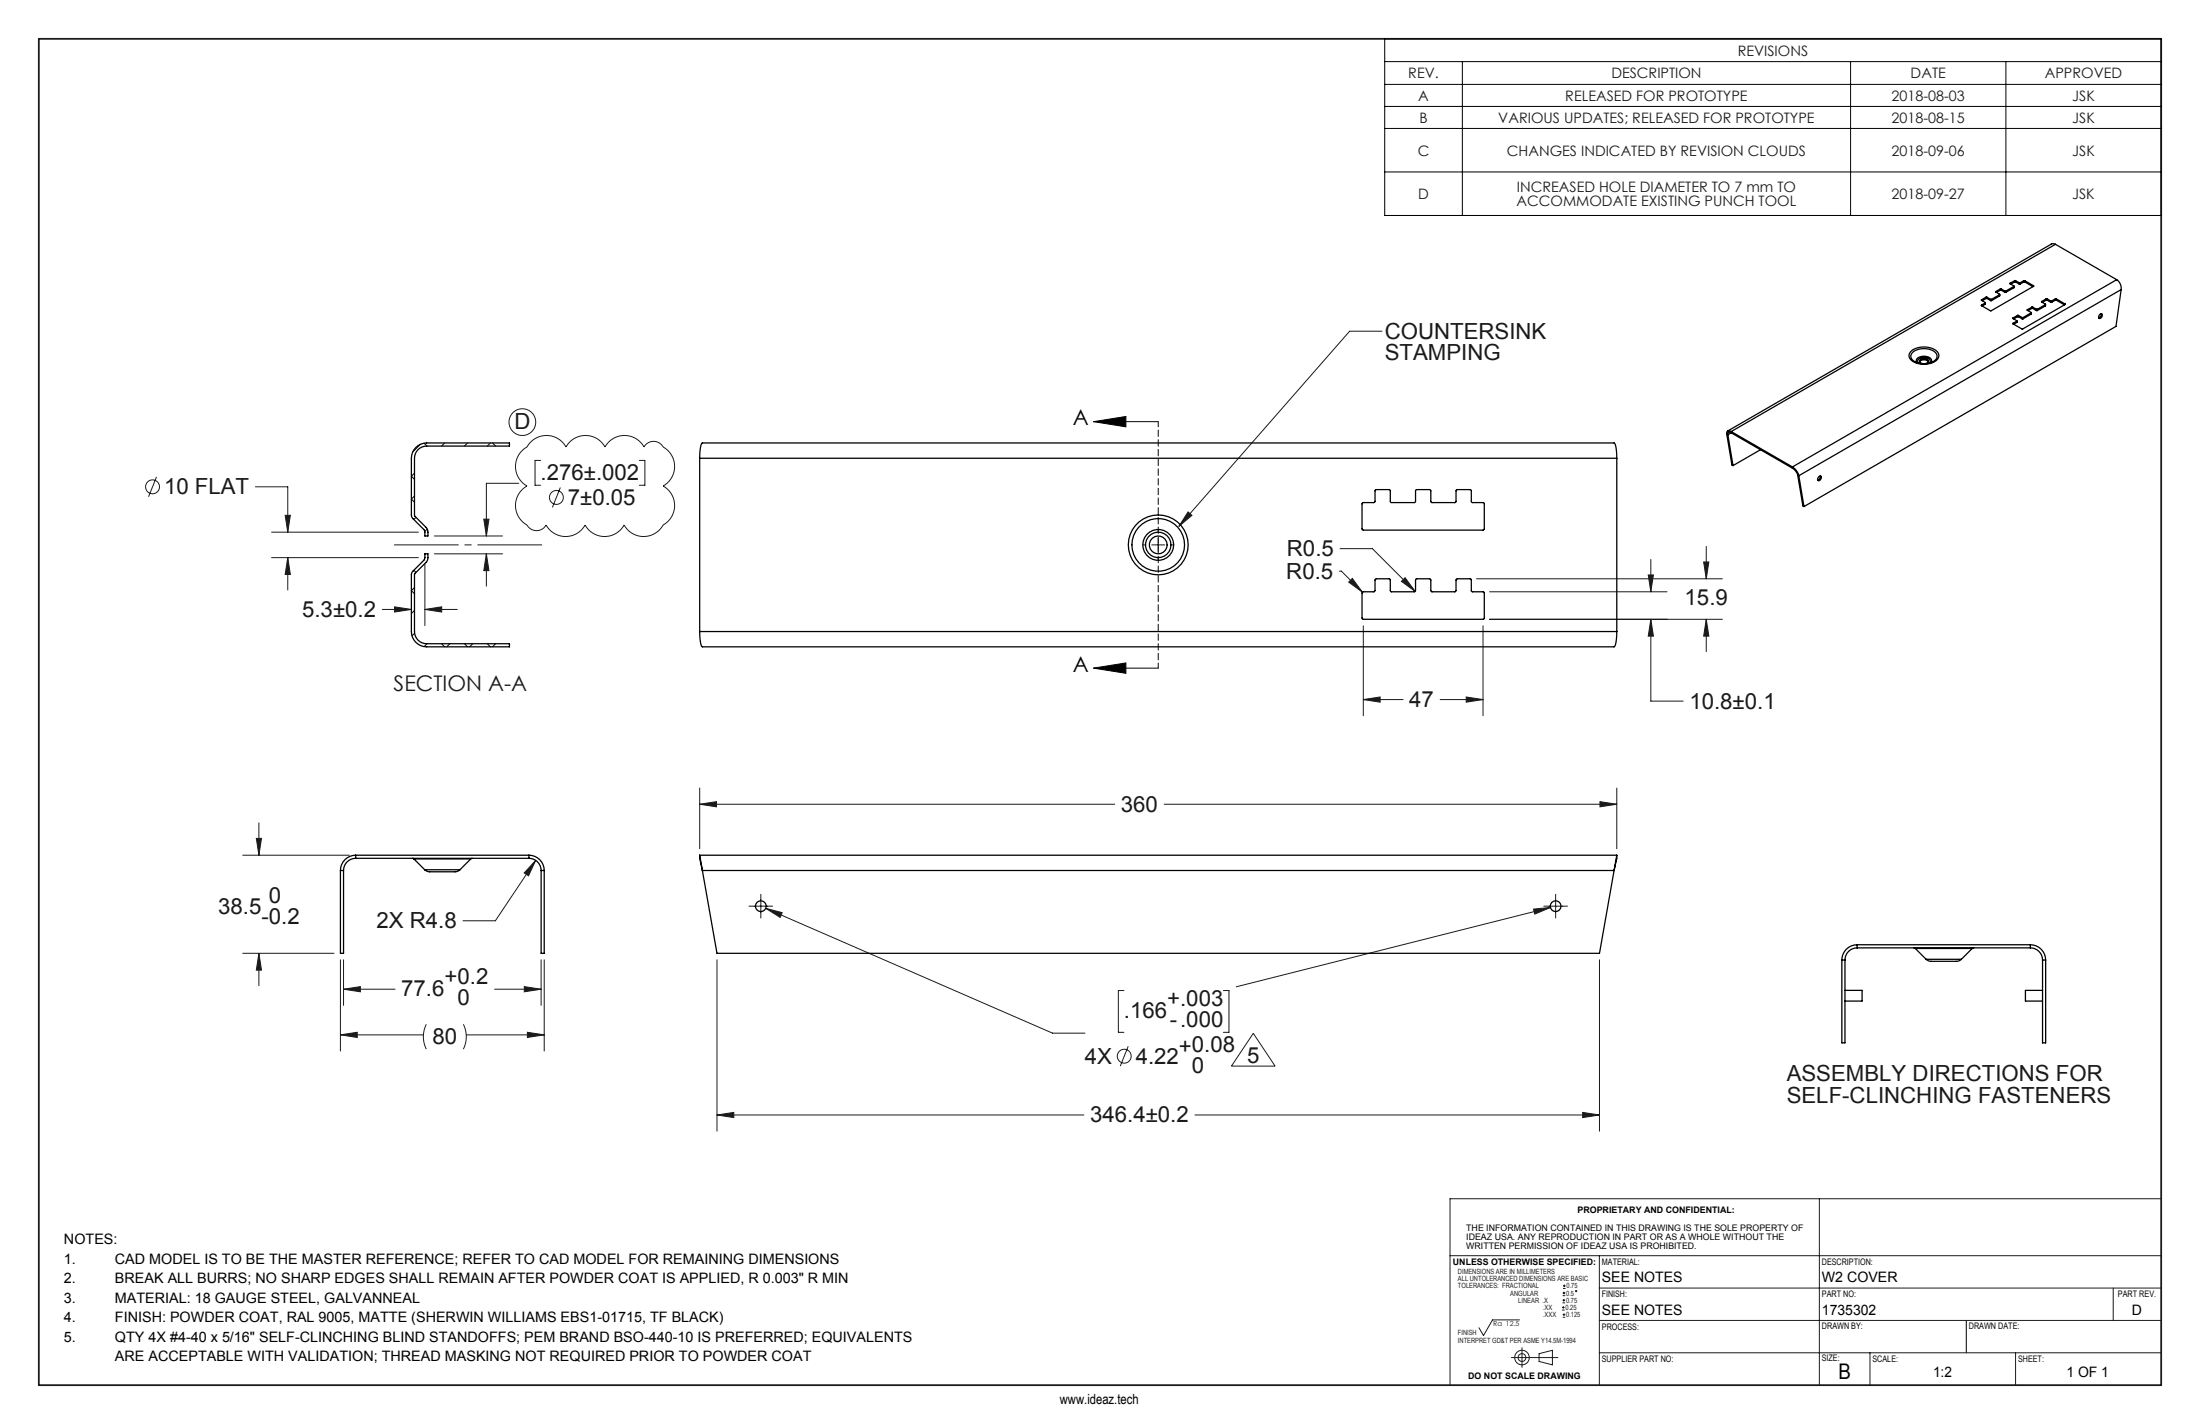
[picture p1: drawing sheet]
<svg xmlns="http://www.w3.org/2000/svg" width="432mm" height="279mm" viewBox="0 0 432 279" stroke-linecap="round" stroke-linejoin="round" font-family="sans-serif">
<g fill="none" stroke="#191924" stroke-width=".2">
<path d="M271.2 65h-6.3l-33.5 38.3M30.7 93.6l-1.5 3.9M50.1 95.5h6.4v8.9M101.8 94.8h-6.3v10.4M102.5 88.4a4.2 4.2 0 0 0 1.7-1.7 4.4 4.4 0 0 1 6.9 1 4.4 4.4 0 0 1 7.6 0 4.4 4.4 0 0 1 7.7 0 2.14 2.14 0 0 1 3.8 0 4.4 4.4 0 0 1 0 7.7 4.4 4.4 0 0 1 0 7.6 4.4 4.4 0 0 1-7.7 0 4.4 4.4 0 0 1-7.7 0 4.4 4.4 0 0 1-7.6 0 2.14 2.14 0 0 1-3.8 0 4.4 4.4 0 0 1 0-7.6 4.4 4.4 0 0 1-.9-7zM106.1 90.3h-1.1v4.9h1.1M110 95.7l-1.6 3.9M125.5 90.3h1.1v4.9h-1.1M53.3 104.4h28.8M53.3 109.4h28.8M56 101.1h1l-.5 3.3zM56.5 109.4l.5 3.3h-1z"/>
<path d="M56.5 109.4v6.4M75 119.6h5.7M77.4 119.1l3.3 .5-3.3 .5zM83.4 119.6l3.3-.5v1zM83.4 110.7v12.1M83.4 119.6h6.3M85.3 108.7h13.3M85.3 105.2h13.3M95 101.9h1l-.5 3.3zM95.5 108.7l.5 3.3h-1zM95.5 108.7v6.3M224.3 106.9h.5"/>
<path d="M226.1 106.9h2.5M227.3 103.9v.5M227.3 105.6v2.6M227.3 109.5v.4M229.9 106.9h.4M233.2 100.4l.7 .7-2.5 2.2zM262.9 112.1h.4l4.1 4.1M263 107.7h6.4l8.4 8.3M264.7 114.2l.7-.7 2 2.7zM275.8 113.3l2 2.7-2.7-1.9zM289.8 113.6h48.3M292.3 116.1h34.9"/>
<path d="M323.5 112.8h1l-.5 3.3zM324 109.8v6.3M334.4 110.3h1l-.5 3.3zM334.9 107.2v6.4M267.6 137.3l3.3-.5v1zM267.6 122.8v17.6M267.6 137.3h7.8M282.7 137.3h8.4M287.8 136.8l3.3 .5-3.3 .5zM291.1 122.8v17.6M292.3 121.5h45.8M324 121.5l.5 3.3h-1z"/>
<path d="M324 121.5v16.1h6.4M334.9 121.5l.5 3.3h-1zM334.9 121.5v6.4M137.3 154.6v11.9M137.3 157.8h81.5M137.3 157.8l3.3-.5v1zM228.5 157.8h88.8M314 157.3l3.3 .5-3.3 .5zM317.3 154.6v11.9M47.6 167.8h20.9M50.3 164.5h1l-.5 3.3zM50.8 161.4v6.4"/>
<path d="M105.1 168.8l-1.4 3-.8-.5zM105.1 168.8l-7.9 11.9h-6.3M147 177.8h4.7M149.3 175.5v4.6M150.3 178.2l56.3 24.5h6.3M150.3 178.2l3.2 .9-.4 .9zM301 178.4l3.3-.3-3.1 1.3zM303 177.8h4.7M304.3 178.1l-61.7 15.5M305.3 175.5v4.6M47.6 187h17.9M50.8 187l.5 3.4h-1z"/>
<path d="M50.8 187v6.4M66.8 188.3v17.9M67.4 194.1l3.3-.5v1zM67.4 188.3v9M67.4 194.1h10.1M97.1 194.1h9.1M102.9 193.6l3.3 .5-3.3 .5zM106.2 188.3v9M106.8 188.3v17.9M140.7 188.3v33.6M220.6 194.4h-1.1v8.2h1.1M240.1 194.4h1.1v8.2h-1.1"/>
<path d="M313.9 188.3v33.6M66.8 203h16.3M66.8 203l3.3-.5v1.1zM83.7 201a5.4 5.4 0 0 0 0 4.8M90.9 201a5.4 5.4 0 0 1 0 4.8M91.5 203h15.3M103.5 202.5l3.3 .5-3.3 .6zM140.7 218.8l3.3-.5v1zM140.7 218.8h72M221.4 205.3l-1.5 3.9M234.5 218.8h79.4M246 202.8l4.3 6.4h-8.6z"/>
<path d="M310.6 218.3l3.3 .5-3.3 .5zM357.1 235.2v36.6M424.1 235.2h-139.5v36.6M284.6 246.4h139.6M298.2 259h-5.3l-1.7 3.1-.9-1.6M306.6 257h.5M306.6 256.5h.5M306.7 255.6h.5M306.7 255.1h.5M306.7 258.5h.5M306.7 257.9h.5M306.7 254.2h.5"/>
<path d="M306.7 253.7h.5M306.8 252.8h.5M306.8 252.3h.5M306.8 256.3v.5M306.9 254.9v.5M307 257.7v.5M307 253.5v.5M307 252v.6M313.9 252.7h110.3M313.9 246.4v25.4M313.9 259.1h110.2M414.8 252.7v6.4"/>
<path d="M296.6 266.4h9.2M298.7 264.4v3.9M302.1 265.6l2.6-.7v2.9l-2.6-.7zM313.9 265.4h110.3M367 265.4v6.4M395.6 265.4v6.4"/>
<circle cx="29.9" cy="95.5" r="1.36"/>
<circle cx="102.5" cy="82.8" r="2.62"/>
<circle cx="109.2" cy="97.6" r="1.36"/>
<circle cx="220.7" cy="207.2" r="1.36"/>
<circle cx="309.4" cy="253.3" r=".13"/>
<circle cx="298.7" cy="266.4" r="1.43"/>
<circle cx="298.7" cy="266.4" r=".76"/>
</g>
<g fill="none" stroke="#000" stroke-width=".2">
<path d="M271.8 7.6h152.4v34.7h-152.4zM271.8 12.1h152.4M271.8 16.6h152.4M287 12.1v30.2M363.2 12.1v30.2M393.7 12.1v30.2M271.8 20.9h152.4M271.8 25.2h152.4M271.8 33.7h152.4M214.6 82.7l6.4-1v2zM214.6 82.7h12.7M214.6 131.1l6.4-1v2z"/>
<path d="M214.6 131.1h12.7M385.9 259.1v6.3"/>
</g>
<path d="M7.6 7.6h416.6v264.2h-416.6z" fill="none" stroke="#191924" stroke-width=".35"/>
<path d="M227.3 82.7v48.4" fill="none" stroke="#000" stroke-width=".2" stroke-dasharray="1.3 .6" stroke-dashoffset=".3"/>
<path d="M77.4 106.9h28.9" fill="none" stroke="#191924" stroke-width=".2" stroke-dasharray="15.2 1.3 1.3 1.3" stroke-dashoffset="2.7"/>
<path d="M214.6 82.7l6.4-1v2zM214.6 131.1l6.4-1v2z" fill="#000"/>
<g fill="#191924">
<path d="M233.2 100.4l.7 .7-2.5 2.2z"/>
<path d="M103.5 202.5l3.3 .5-3.3 .6zM66.8 203l3.3-.5v1.1zM50.8 187l.5 3.4h-1zM50.3 164.5h1l-.5 3.3zM105.1 168.8l-2.2 2.5 .8 .5zM102.9 193.6l3.3 .5-3.3 .5zM67.4 194.1l3.3-.5v1zM137.3 157.8l3.3-.5v1zM314 157.3l3.3 .5-3.3 .5zM310.6 218.3l3.3 .5-3.3 .5zM140.7 218.8l3.3-.5v1zM150.3 178.2l2.8 1.8 .4-.9zM301 178.4l.2 1 3.1-1.3zM267.6 137.3l3.3-.5v1zM287.8 136.8l3.3 .5-3.3 .5zM334.9 121.5l.5 3.3h-1zM334.4 110.3h1l-.5 3.3zM323.5 112.8h1l-.5 3.3zM324 121.5l.5 3.3h-1zM275.8 113.3l-.7 .8 2.7 1.9zM265.4 113.5l-.7 .7 2.7 2zM95.5 108.7l.5 3.3h-1zM95 101.9h1l-.5 3.3zM83.4 119.6l3.3-.5v1zM77.4 119.1l3.3 .5-3.3 .5zM56 101.1h1l-.5 3.3zM56.5 109.4l.5 3.3h-1z"/>
</g>
<g fill="none" stroke="#000" stroke-width=".25">
<path d="M388.9 59.9v.1M388.9 58.8v.1M388.9 58.9l.7 .5M389.6 59.4l-.7 .5M389.6 59.4v.3M389.6 59.7l-.6 .3M389.7 59.4l-.1 .3M389.8 58.3h.2M389.8 58.6h.2M389.8 58.3l-.9 .5M389.8 58.3v.3M389.8 58.6l-.8 .4"/>
<path d="M390 58.3l.7 .4M390 58.6l.7 .4M390 58.3v.3M390.7 58.7h.2M390.7 59h.2M390.7 58.7v.3M390.9 58.7v.3M391.7 57.2v.1M391.7 57.3l.8 .5M392.5 57.8l-1.6 .9M392.5 58.1l-1.6 .9M392.5 57.8v.3"/>
<path d="M392.6 56.7h.2M392.6 56.9h.2M392.6 56.7l-.9 .5M392.6 56.7v.2M392.6 56.9l-.7 .5M392.8 56.7l.7 .4M392.8 56.7v.2M392.8 56.9l.7 .5M393.5 57.1h.2M393.5 57.4h.2M393.5 57.1v.3M393.7 57.1v.3"/>
<path d="M394.5 55.6v.1M394.5 55.7l.8 .5M395.3 56.2l-1.6 .9M395.3 56.2v.3M395.3 56.5l-1.6 .9M395.4 55.1h.2M395.4 55.3h.2M395.4 55.1l-.9 .5M395.4 55.3l-.7 .5M395.4 55.1v.2M395.6 55.1l.7 .4M395.6 55.3l.7 .4"/>
<path d="M395.6 55.1v.2M396.3 55.5h.2M396.3 55.7h.2M396.3 55.5v.2M396.5 55.5v.2M397.2 55.1h.2M397.2 55.3h.2M397.2 55.1l-.7 .4M397.2 55.3l-.7 .4M397.2 55.1v.2M397.4 55.1l1.7 1M397.4 55.3l1.6 .9"/>
<path d="M397.4 55.1v.2M399.1 56.2l-8.3 4.8-1.9-1M399.1 56.1v.1M400.7 59.2v.1M400.7 59.3l.7 .5M401.4 59.8l-1.5 .9M401.4 59.8v.2M401.5 59.7l-.1 .3M401.6 58.6h.2M401.6 58.9h.2M401.6 58.6l-.9 .6M401.6 58.9l-.7 .4"/>
<path d="M401.6 58.6v.3M401.8 58.6l.7 .5M401.8 58.6v.3M401.8 58.9l.7 .4M402.5 59.1h.2M402.5 59.3h.2M402.5 59.1v.2M402.7 59.1v.2M403.4 58.6h.2M403.4 58.9h.2M403.4 58.6l-.7 .5M403.4 58.9l-.7 .4"/>
<path d="M403.4 58.6v.3M403.4 47.9l-.4-.1-.4 .1-63.5 36.7M403.4 47.9l-63.6 36.8M403.4 47.9l12 7M403.6 58.6l1.7 1M403.6 58.6v.3M403.6 58.9l1.6 .9M405.3 59.7l-8.3 4.8-1.9-1M405.3 59.6v.1M415.4 54.9a2.06 2.06 0 0 1 .9 1.9M415.4 54.9l-63.6 36.7M416.3 56.8l-63.2 36.5"/>
<path d="M416.3 56.8l-1 7.2-61.2 35.4M375 69.1a4.1 4.1 0 0 1 5.3 0 1.35 1.35 0 0 1-1 2.1 4.2 4.2 0 0 1-4.3-.7 1.07 1.07 0 0 1 0-1.4zM375.4 69.2a3.6 3.6 0 0 1 4.6 .1 1.28 1.28 0 0 1-1.1 1.9 3.3 3.3 0 0 1-3.8-1 .96 .96 0 0 1 .3-1zM376.3 71.2a.76 .76 0 0 1-.1-.9 .76 .76 0 0 1 .8-.3 1.7 1.7 0 0 1 2.1 .7l-.1 .5M376.6 71.3a.57 .57 0 0 1-.2-.7 .57 .57 0 0 1 .5-.3 1.39 1.39 0 0 1 2 .6l-.2 .4M376.8 71a1.13 1.13 0 0 1 1.7 0M376.8 70.7a1.12 1.12 0 0 1 1.7 .1 .97 .97 0 0 1-.9 .6 .97 .97 0 0 1-.9-.6zM395.1 63.4v.1M395.1 62.4v.1M395.1 62.5l.7 .5M395.8 63l-.7 .4M395.8 63v.3"/>
<path d="M395.8 63.3l-.6 .3M395.9 63l-.1 .3M396 61.9h.2M396 62.1h.2M396 61.9l-.9 .5M396 61.9v.2M396 62.1l-.8 .5M396.2 61.9l.7 .4M396.2 61.9v.2M396.2 62.1l.7 .5M396.9 62.3h.2M396.9 62.6h.2"/>
<path d="M396.9 62.3v.3M397.1 62.3v.3M397.9 60.8v.1M397.9 60.9l.7 .5M398.6 61.4l-1.5 .9M398.6 61.4v.2M398.6 61.6l-1.5 1M398.7 61.3l-.1 .3M398.8 60.3h.2M398.8 60.5h.2M398.8 60.3l-.9 .5M398.8 60.3v.2"/>
<path d="M398.8 60.5l-.8 .5M399 60.3l.7 .4M399 60.3v.2M399 60.5l.7 .4M399.7 60.7h.2M399.7 60.9h.2M399.7 60.7v.2M399.9 60.7v.2M401.4 60l-1.5 .9M412.1 61.7l.3-.2a.49 .49 0 0 1 .1 .7 .49 .49 0 0 1-.6 .2zM412.4 61.5l-.1 .5-.4 .4M81.6 87.8a3 3 0 0 1 2.1-.9h16.3v.6h-16.3a2.39 2.39 0 0 0-2.3 2.4v11.2l2.4 2.6 .2 .5v1h-.6l-.1-1.2-2.3-2.3-.2-.5-.1-11.3a3 3 0 0 1 .9-2.1z"/>
<path d="M137.3 89.9a4.7 4.7 0 0 1 .6-3h178.9a4.7 4.7 0 0 1 .5 3M137.3 89.9v34M137.3 89.9h180M270 96.1h2.8l.1 .2v2.1l.2 .2h4.6l.1-.2 .1-2.3h2.7l.2 .2v2.1l.2 .2h4.5l.3-.2v-2.1l.1-.2h2.7l.2 .2 .1 2.2 2.2 .1 .2 .2v5.1l-.2 .1h-23.6l-.2-.2v-5l.3-.2 2.2-.1zM317.3 89.9v34M338.9 85.2l.2 .1M338.9 85.2l1 6 .2 .2M339.1 85.3l1 6.1M339.8 84.7a.51 .51 0 0 0-.7-.2 .51 .51 0 0 0-.2 .7M339.8 84.9a.38 .38 0 0 0-.5-.1 .38 .38 0 0 0-.2 .5M339.8 84.7v.2M339.8 84.7l12 6.9"/>
<path d="M339.8 84.9l12 7M339.8 84.9l-.7 .4M345.5 88.2l-5.4 3.2M351.8 91.6a2.84 2.84 0 0 1 1.3 1.7M351.8 91.9a2.4 2.4 0 0 1 1 1.3M351.8 91.6v.3M352.8 93.2l.3 .1M352.8 93.2l1.1 6.1 .2 .1M353.1 93.3l1 6.1M357 93.5l.3-.1a.49 .49 0 0 1 .1 .6 .49 .49 0 0 1-.6 .2zM357.2 93.4v.5l-.4 .3M83.4 108.7h.6l-.2 1.4-2.4 2.6v11.2a2.39 2.39 0 0 0 2.3 2.4h16.3v.6h-16.3a3 3 0 0 1-3-3l.1-11.3 .2-.4 2.3-2.4z"/>
<path d="M270 113.6h2.8l.1 .2v2.1l.2 .2h4.6l.1-.2 .1-2.3h2.7l.2 .2v2.1l.2 .2h4.5l.3-.2v-2.1l.1-.2h2.7l.2 .2 .1 2.2 2.2 .1 .2 .2v5.1l-.2 .1h-23.6l-.2-.2v-5l.3-.2 2.2-.1zM137.3 123.9a4.7 4.7 0 0 0 .6 3h178.9a4.7 4.7 0 0 0 .5-3M137.3 123.9h180M66.8 170.8h.6M66.8 170.8v16.2h.6v-16.2M69.8 167.8a3 3 0 0 0-3 3M69.8 168.4a2.39 2.39 0 0 0-2.4 2.4M69.8 167.8v.6M69.8 167.8h34M69.8 168.4h34M81 168.4l.2 .1M81.2 168.5h11.2"/>
<path d="M81.2 168.5l2.2 2.2M83.4 170.7l.4 .2 .5 .1h5.1l.9-.3M83.4 170.7h6.9M92.4 168.5l-2.1 2.2M92.7 168.4l-.3 .1M103.8 167.8a3 3 0 0 1 3 3M103.8 168.4a2.39 2.39 0 0 1 2.4 2.4M103.8 167.8v.6M106.2 170.8h.6M106.2 170.8v16.2h.6v-16.2M137.3 167.8l.6 3M137.3 167.8v.6l.6 2.4"/>
<path d="M137.3 167.8h180M137.9 170.8h178.9M137.9 170.8l2.8 16.2h173.2l2.9-16.2M317.3 167.8l-.5 3M317.3 167.8v.6l-.5 2.4M361.5 188.4h.6M361.5 188.4v16.2h.6v-16.2M362.1 194.3h3.4v2.1h-3.4M364.5 185.4a3 3 0 0 0-3 3M364.5 186a2.39 2.39 0 0 0-2.4 2.4M364.5 185.4v.6M364.5 185.4h34"/>
<path d="M364.5 186h34M375.6 186l.3 .1M375.9 186.1h11.2M375.9 186.1l2.2 2.1M378.1 188.2l.4 .3 .5 .1h5.1l.9-.4M378.1 188.2h6.9M387.1 186.1l-2.1 2.1M387.4 186l-.3 .1M398.5 185.4a3 3 0 0 1 3 3M398.5 186a2.39 2.39 0 0 1 2.4 2.4M398.5 185.4v.6M400.9 194.3h-3.4v2.1h3.4"/>
<path d="M400.9 188.4h.6M400.9 188.4v16.2h.6v-16.2"/>
<circle cx="227.3" cy="106.9" r="5.9"/>
<circle cx="227.3" cy="106.9" r="3"/>
<circle cx="227.3" cy="106.9" r="1.75"/>
<circle cx="227.3" cy="106.9" r="2.5"/>
<circle cx="227.3" cy="106.9" r="5.2"/>
<circle cx="149.3" cy="177.8" r="1.06"/>
<circle cx="305.3" cy="177.8" r="1.06"/>
</g>
<g fill="none" stroke="#000" stroke-width=".2">
<path d="M81.4 92.8l-.7 .6 .7 .7M81.4 97.3l-.7 .6 .7 .6M82.5 87.2l-1.5 1.5M83.2 87l.6 .5M87.3 86.9l-.6 .6M91.8 86.9l-.6 .6M96.3 86.9l-.7 .6M96.7 86.9l.6 .6M81.2 111.9l.5 .4M81.4 115.3l-.7 .6 .7 .6M81.4 119.8l-.7 .6M81.7 101.5l-.5 .4"/>
<path d="M83.4 105.1l.1 .1M83.5 108.7l-.1 .1M83.8 103.8l-.4 .5M81.4 124.2l-.5 .6M83.8 126.3l-.6 .6M86.7 126.3l.6 .6M88.3 126.3l-.6 .6M91.2 126.3l.6 .6M92.8 126.3l-.6 .6M95.6 126.3l.7 .6M97.3 126.3l-.6 .6"/>
</g>
<g font-size="4.4" fill="#191924">
<text x="271.8" y="66.5">COUNTERSINK</text>
<text x="271.8" y="70.7">STAMPING</text>
<text x="101" y="84.1">D</text>
<text x="106.1" y="94.2">.276±.002</text>
<text x="32.2" y="97">10 FLAT</text>
<text x="111.5" y="99.1">7±0.05</text>
<text x="252.5" y="113.5">R0.5</text>
<text x="252.6" y="109.1">R0.5</text>
<text x="330.6" y="118.8">15.9</text>
<text x="59.3" y="121">5.3±0.2</text>
<text x="276.6" y="138.7">47</text>
<text x="331.6" y="139">10.8±0.1</text>
<text x="220" y="159.2">360</text>
<text x="42.8" y="179.4">38.5</text>
<text x="52.8" y="177.1">0</text>
<text x="51.3" y="181.2">-0.2</text>
<text x="73.9" y="182.1">2X R4.8</text>
<text x="78.8" y="195.4">77.6</text>
<text x="87.3" y="193.1">+0.2</text>
<text x="89.8" y="197.2">0</text>
<text x="229.1" y="197.5">+.003</text>
<text x="220.6" y="199.7">.166</text>
<text x="229.6" y="201.6">-.000</text>
<text x="84.9" y="204.9">80</text>
<text x="212.9" y="208.7">4X</text>
<text x="222.9" y="208.7">4.22</text>
<text x="231.4" y="206.7">+0.08</text>
<text x="244.8" y="208.6">5</text>
<text x="233.9" y="210.5">0</text>
<text x="350.7" y="212.1">ASSEMBLY DIRECTIONS FOR</text>
<text x="214" y="220.2">346.4±0.2</text>
<text x="350.7" y="216.3">SELF-CLINCHING FASTENERS</text>
</g>
<g font-size="4.2">
<text x="210.6" y="83.4">A</text>
<text x="210.6" y="131.8">A</text>
<text x="360.8" y="270.7">B</text>
</g>
<text font-size="4.2" fill="#191924" x="77.3" y="135.7">SECTION A-A</text>
<g font-size="2.8" fill="#191924">
<text x="341.1" y="10.9">REVISIONS</text>
<text x="276.4" y="15.4">REV.</text>
<text x="316.3" y="15.4">DESCRIPTION</text>
<text x="375" y="15.4">DATE</text>
<text x="401.3" y="15.4">APPROVED</text>
<text x="278.4" y="19.8">A</text>
<text x="307.2" y="19.8">RELEASED FOR PROTOTYPE</text>
<text x="371.3" y="19.8">2018-08-03</text>
<text x="406.7" y="19.8">JSK</text>
<text x="278.6" y="24.1">B</text>
<text x="294.1" y="24.1">VARIOUS UPDATES; RELEASED FOR PROTOTYPE</text>
<text x="371.3" y="24.1">2018-08-15</text>
<text x="406.7" y="24.1">JSK</text>
<text x="278.3" y="30.5">C</text>
<text x="295.8" y="30.5">CHANGES INDICATED BY REVISION CLOUDS</text>
<text x="371.3" y="30.5">2018-09-06</text>
<text x="406.7" y="30.5">JSK</text>
<text x="278.4" y="39.1">D</text>
<text x="297.7" y="40.5">ACCOMMODATE EXISTING PUNCH TOOL</text>
<text x="297.7" y="37.7">INCREASED HOLE DIAMETER TO 7 mm TO</text>
<text x="371.3" y="39.1">2018-09-27</text>
<text x="406.7" y="39.1">JSK</text>
</g>
<g font-size="2.8">
<text x="12.6" y="244.2">NOTES:</text>
<text x="12.6" y="248">1.</text>
<text x="12.6" y="251.8">2.</text>
<text x="22.6" y="248">CAD MODEL IS TO BE THE MASTER REFERENCE; REFER TO CAD MODEL FOR REMAINING DIMENSIONS</text>
<text x="22.6" y="251.8">BREAK ALL BURRS; NO SHARP EDGES SHALL REMAIN AFTER POWDER COAT IS APPLIED, R 0.003&quot; R MIN</text>
<text x="314.4" y="251.4">SEE NOTES</text>
<text x="357.6" y="251.4">W2 COVER</text>
<text x="12.6" y="255.6">3.</text>
<text x="22.6" y="255.6">MATERIAL: 18 GAUGE STEEL, GALVANNEAL</text>
<text x="314.4" y="258">SEE NOTES</text>
<text x="357.6" y="258">1735302</text>
<text x="12.6" y="259.4">4.</text>
<text x="12.6" y="263.3">5.</text>
<text x="22.6" y="259.4">FINISH: POWDER COAT, RAL 9005, MATTE (SHERWIN WILLIAMS EBS1-01715, TF BLACK)</text>
<text x="22.6" y="263.3">QTY 4X #4-40 x 5/16&quot; SELF-CLINCHING BLIND STANDOFFS; PEM BRAND BSO-440-10 IS PREFERRED; EQUIVALENTS</text>
<text x="418.5" y="258">D</text>
<text x="22.6" y="267.1">ARE ACCEPTABLE WITH VALIDATION; THREAD MASKING NOT REQUIRED PRIOR TO POWDER COAT</text>
<text x="379.4" y="270.1">1:2</text>
<text x="405.6" y="270.1">1 OF 1</text>
</g>
<text font-size="2.7" x="208" y="275.4">www.ideaz.tech</text>
<g font-size="1.8">
<text x="309.6" y="238">PROPRIETARY AND CONFIDENTIAL:</text>
<text x="287.8" y="241.5">THE INFORMATION CONTAINED IN THIS DRAWING IS THE SOLE PROPERTY OF</text>
<text x="287.8" y="243.3">IDEAZ USA. ANY REPRODUCTION IN PART OR AS A WHOLE WITHOUT THE</text>
<text x="287.8" y="245">WRITTEN PERMISSION OF IDEAZ USA IS PROHIBITED.</text>
<text x="285.2" y="248.2">UNLESS OTHERWISE SPECIFIED:</text>
<text x="314.4" y="248.2">MATERIAL:</text>
<text x="357.6" y="248.2">DESCRIPTION:</text>
<text x="314.4" y="254.5">FINISH:</text>
<text x="357.6" y="254.5">PART NO:</text>
<text x="415.7" y="254.5">PART REV.</text>
<text x="314.4" y="260.9">PROCESS:</text>
<text x="357.6" y="260.8">DRAWN BY:</text>
<text x="386.4" y="260.8">DRAWN DATE:</text>
<text x="314.4" y="267.2">SUPPLIER PART NO:</text>
<text x="357.6" y="267">SIZE:</text>
<text x="367.5" y="267.2">SCALE:</text>
<text x="396.1" y="267.2">SHEET:</text>
<text x="288.2" y="270.5">DO NOT SCALE DRAWING</text>
</g>
<g font-size="1.4" fill="#191924">
<text x="286.2" y="250">DIMENSIONS ARE IN MILLIMETERS</text>
<text x="286.2" y="251.4">ALL UNTOLERANCED DIMENSIONS ARE BASIC</text>
<text x="286.2" y="252.8">TOLERANCES: FRACTIONAL</text>
<text x="296.4" y="254.2">ANGULAR</text>
<text x="298" y="255.6">LINEAR .X</text>
<text x="302.8" y="257">.XX</text>
<text x="307.3" y="257">0.25</text>
<text x="307.4" y="255.6">0.75</text>
<text x="307.4" y="254.2">0.5</text>
<text x="307.5" y="252.8">0.75</text>
<text x="286.2" y="263.4">INTERPRET GD&amp;T PER ASME Y14.5M-1994</text>
<text x="286.2" y="262">FINISH</text>
<text x="293.1" y="260.2">Ra 12.5</text>
<text x="302.8" y="258.4">.XXX</text>
<text x="307.4" y="258.4">0.125</text>
</g>
</svg>
